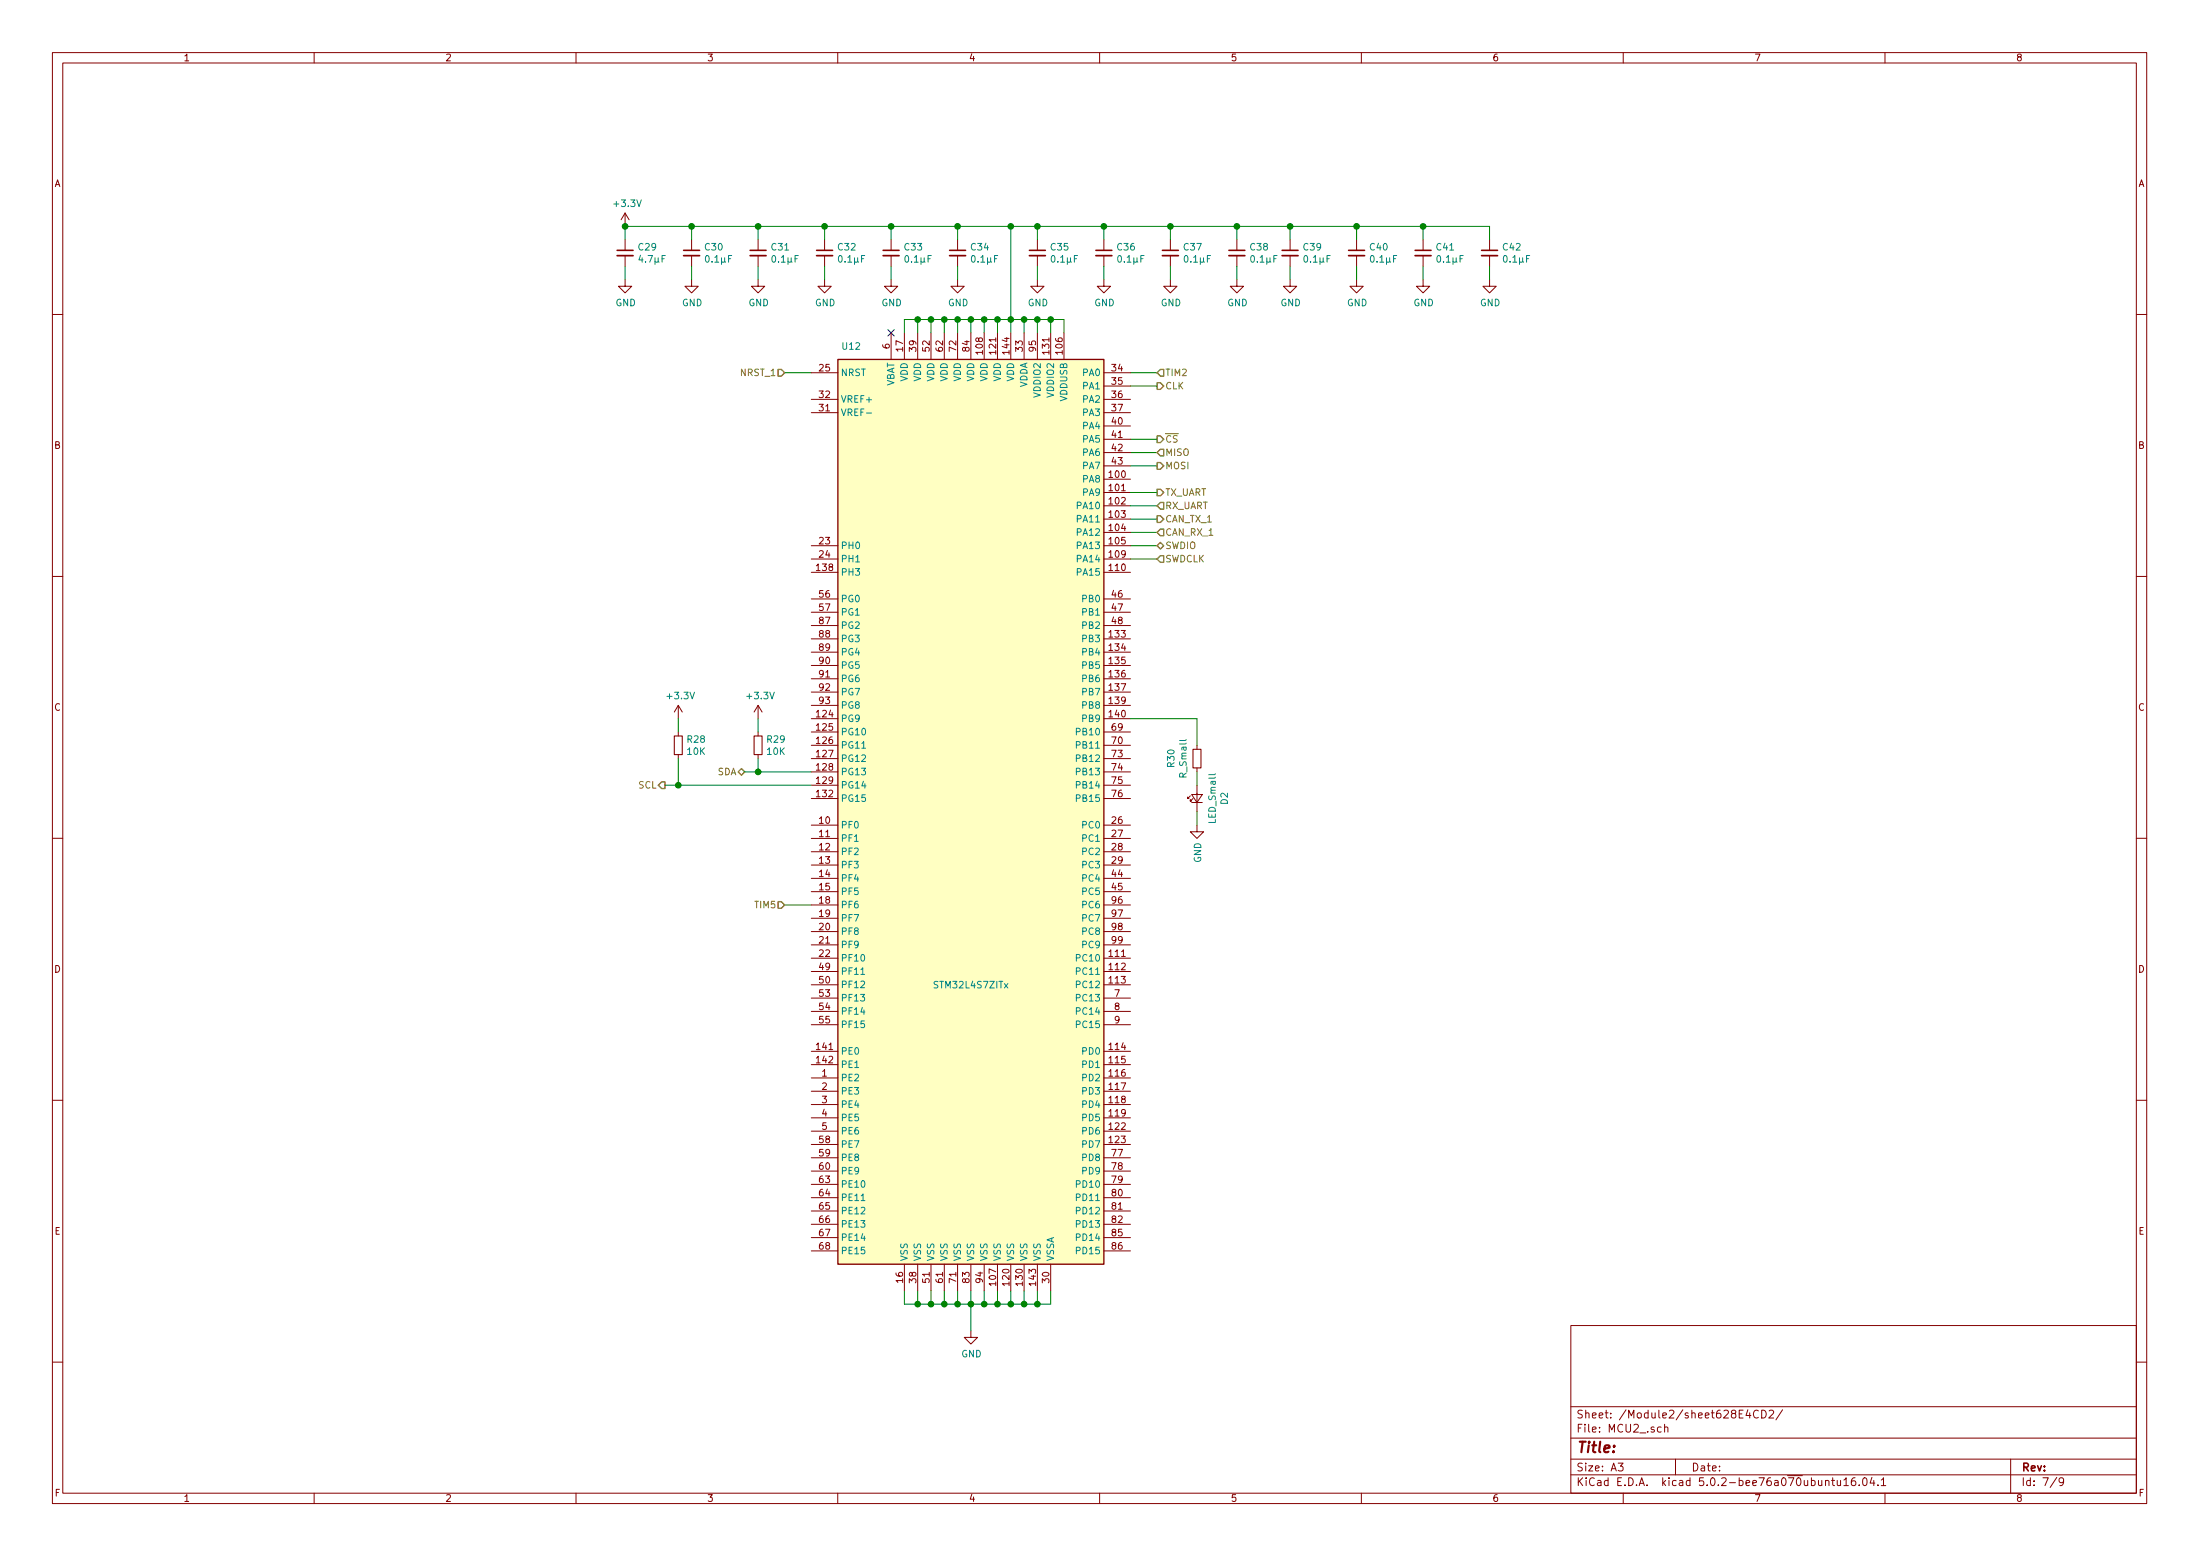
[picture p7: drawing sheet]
<svg xmlns="http://www.w3.org/2000/svg" width="420mm" height="297mm" viewBox="0 0 420 297" stroke-linecap="round" stroke-linejoin="round" font-family="sans-serif">
<g fill="none" stroke="#840000" stroke-width=".19">
<path d="M10 10h400v277h-400zM12 12h396v273.1h-396zM60 10v2M110 10v2M160 10v2M210 10v2M260 10v2M310 10v2M360 10v2M119.4 53.4v1.2h1.2l-1.2 1.3-1.3-1.3h1.3M119.4 40.7v2.5M119.4 45.8v2"/>
<path d="M119.4 48.8v2M119.4 40.7l-.8 1.2M119.4 40.7l.7 1.2M132.1 53.4v1.2h1.2l-1.2 1.3-1.3-1.3h1.3M132.1 45.8v2M132.1 48.8v2M144.8 53.4v1.2h1.2l-1.2 1.3-1.3-1.3h1.3M144.8 45.8v2M144.8 48.8v2M157.5 53.4v1.2h1.2l-1.2 1.3-1.3-1.3h1.3M157.5 45.8v2M157.5 48.8v2"/>
<path d="M170.2 53.4v1.2h1.2l-1.2 1.3-1.3-1.3h1.3M170.2 45.8v2M170.2 48.8v2M182.9 53.4v1.2h1.2l-1.2 1.3-1.3-1.3h1.3M182.9 45.8v2M182.9 48.8v2M198.1 53.4v1.2h1.3l-1.3 1.3-1.3-1.3h1.3M198.1 45.8v2M198.1 48.8v2M210.8 53.4v1.2h1.3l-1.3 1.3-1.3-1.3h1.3M210.8 45.8v2M210.8 48.8v2"/>
<path d="M223.5 53.4v1.2h1.3l-1.3 1.3-1.3-1.3h1.3M223.5 45.8v2M223.5 48.8v2M236.2 53.4v1.2h1.3l-1.3 1.3-1.3-1.3h1.3M236.2 45.8v2M236.2 48.8v2M246.4 53.4v1.2h1.2l-1.2 1.3-1.3-1.3h1.3M246.4 45.8v2M246.4 48.8v2M259.1 53.4v1.2h1.2l-1.2 1.3-1.3-1.3h1.3M259.1 45.8v2M259.1 48.8v2"/>
<path d="M271.8 53.4v1.2h1.2l-1.2 1.3-1.3-1.3h1.3M271.8 45.8v2M271.8 48.8v2M284.5 53.4v1.2h1.2l-1.2 1.3-1.3-1.3h1.3M284.5 45.8v2M284.5 48.8v2M10 60h2M154.9 71.2h5.1M154.9 76.2h5.1M154.9 78.8h5.1M170.2 63.5v5.1M172.7 63.5v5.1"/>
<path d="M175.3 63.5v5.1M177.8 63.5v5.1M180.3 63.5v5.1M182.9 63.5v5.1M185.4 63.5v5.1M188 63.5v5.1M190.5 63.5v5.1M193 63.5v5.1M195.6 63.5v5.1M198.1 63.5v5.1M200.7 63.5v5.1M203.2 63.5v5.1"/>
<path d="M210.8 71.2h5.1M210.8 73.7h5.1M210.8 76.2h5.1M210.8 78.8h5.1M408 60h2M210.8 96.6h5.1M210.8 99.1h5.1M210.8 81.3h5.1M210.8 83.9h5.1M210.8 86.4h5.1M210.8 88.9h5.1M210.8 91.5h5.1"/>
<path d="M210.8 94h5.1M10 110h2M154.9 104.2h5.1M154.9 106.7h5.1M154.9 109.3h5.1M154.9 114.3h5.1M154.9 116.9h5.1M154.9 119.4h5.1M210.8 101.6h5.1M210.8 104.2h5.1M210.8 106.7h5.1M210.8 109.3h5.1"/>
<path d="M210.8 114.3h5.1M210.8 116.9h5.1M210.8 119.4h5.1M408 110h2M129.5 134.7v2.5M129.5 139.7v.8M129.5 134.7l-.7 1.2M129.5 134.7l.8 1.2M144.8 134.7v2.5M144.8 139.7v.8M144.8 134.7l-.8 1.2M144.8 134.7l.7 1.2"/>
<path d="M154.9 139.7h5.1M154.9 122h5.1M154.9 124.5h5.1M154.9 127h5.1M154.9 129.6h5.1M154.9 132.1h5.1M154.9 134.7h5.1M154.9 137.2h5.1M210.8 139.7h5.1M210.8 122h5.1M210.8 124.5h5.1M210.8 127h5.1"/>
<path d="M210.8 129.6h5.1M210.8 132.1h5.1M210.8 134.7h5.1M210.8 137.2h5.1M129.5 144.1v.7M144.8 144.1v.7M154.9 142.3h5.1M154.9 144.8h5.1M154.9 147.4h5.1M154.9 149.9h5.1M154.9 152.4h5.1M154.9 157.5h5.1"/>
<path d="M210.8 142.3h5.1M210.8 144.8h5.1M210.8 147.4h5.1M210.8 149.9h5.1M210.8 152.4h5.1M210.8 157.5h5.1M227.3 151.9l-.5 .5v-.2v.2h.3M227.6 151.7h2l-1 1.5zM227.6 153.2h2M227.8 152.4l-.5 .5v-.2v.2h.3M228.6 157.5v1.3h1.3l-1.3 1.3-1.3-1.3h1.3M228.6 142.3v.7"/>
<path d="M228.6 146.6v.8M228.6 149.9v5.1M10 160h2M154.9 160.1h5.1M154.9 162.6h5.1M154.9 165.1h5.1M154.9 167.7h5.1M154.9 170.2h5.1M154.9 172.8h5.1M154.9 175.3h5.1M154.9 177.8h5.1M210.8 160.1h5.1"/>
<path d="M210.8 162.6h5.1M210.8 165.1h5.1M210.8 167.7h5.1M210.8 170.2h5.1M210.8 172.8h5.1M210.8 175.3h5.1M210.8 177.8h5.1M408 160h2M154.9 182.9h5.1M154.9 185.5h5.1M154.9 188h5.1M154.9 190.5h5.1"/>
<path d="M154.9 193.1h5.1M154.9 195.6h5.1M154.9 180.4h5.1M210.8 182.9h5.1M210.8 185.5h5.1M210.8 188h5.1M210.8 190.5h5.1M210.8 193.1h5.1M210.8 195.6h5.1M210.8 180.4h5.1M10 210h2M154.9 200.7h5.1"/>
<path d="M154.9 203.2h5.1M154.9 205.8h5.1M154.9 208.3h5.1M154.9 210.9h5.1M154.9 213.4h5.1M154.9 215.9h5.1M154.9 218.5h5.1M210.8 200.7h5.1M210.8 203.2h5.1M210.8 205.8h5.1M210.8 208.3h5.1M210.8 210.9h5.1"/>
<path d="M210.8 213.4h5.1M210.8 215.9h5.1M210.8 218.5h5.1M408 210h2M154.9 226.1h5.1M154.9 228.6h5.1M154.9 231.2h5.1M154.9 233.7h5.1M154.9 236.3h5.1M154.9 238.8h5.1M154.9 221h5.1M154.9 223.6h5.1"/>
<path d="M210.8 226.1h5.1M210.8 228.6h5.1M210.8 231.2h5.1M210.8 233.7h5.1M210.8 236.3h5.1M210.8 238.8h5.1M210.8 221h5.1M210.8 223.6h5.1M172.7 241.3v5.1M175.3 241.3v5.1M177.8 241.3v5.1M180.3 241.3v5.1"/>
<path d="M182.9 241.3v5.1M185.4 254v1.3h1.3l-1.3 1.3-1.3-1.3h1.3M185.4 241.3v5.1M188 241.3v5.1M190.5 241.3v5.1M193 241.3v5.1M195.6 241.3v5.1M198.1 241.3v5.1M200.7 241.3v5.1M300 253h108v32.1h-108zM10 260h2M300 278.5h108"/>
<path d="M300 274.5h108M300 268.5h108M309 279.3h1l-.5 .6 .4 .1v.7l-.2 .1-.7-.1M317.2 272.5l-.4-.1-.3 .3 .1 .6 .2 .1 .4-.1M317.9 272.5h.1a.37 .37 0 0 1 .5 .1v.8M317.9 271.9v1.5M320 278.5v3M333.8 269.1l-.3 1.1h.9M334.2 269.7v1M335.8 269.4a.71 .71 0 0 0-1 .4 .71 .71 0 0 0 .7 .9l.3-.1M336.4 269.2a.76 .76 0 0 1 .9 .7 .76 .76 0 0 1-.9 .8zM337.9 269.4l.6-.2 .2 .4-.9 1.1h.9"/>
<path d="M340.4 269.1l-1.2 2M384 278.5v6.6M408 260h2M60 285.1v1.9M110 285.1v1.9M160 285.1v1.9M210 285.1v1.9M260 285.1v1.9M300 281.5h108M310 285.1v1.9M349.8 282.6h.6M350 282.1v1.3l.4 .2"/>
<path d="M350.9 282.6v.9l.4 .1 .2-.1M351.5 282.6v1M352.1 282.5l.5-.4v1.5M352.1 283.6h.9M354.3 282.1l-.4 .1a.96 .96 0 0 0 0 1.4l.5-.1v-.5l-.2-.3h-.5l-.1 .3M355.1 283.5v.1M355.9 282.3l.3-.2a.94 .94 0 0 1 0 1.5l-.4-.3-.1-.6zM357.5 282l-.4 1.1h1M357.9 282.6v1M358.6 283.5v.1M359.3 282.5l.4-.4v1.5M359.3 283.6h.8"/>
<path d="M360 285.1v1.9M392.8 282l-1.3 2M394.1 282.7l-.3 .3h-.4l-.2-.3 .2-.5 .4-.1 .2 .2a1.19 1.19 0 0 1-.2 1.2l-.4 .1"/>
</g>
<g fill="none" stroke="#008400" stroke-width=".19">
<path d="M119.4 45.8v-2.6h165.1v2.6M119.4 50.8v2.6M132.1 43.2v2.6M132.1 50.8v2.6M144.8 43.2v2.6M144.8 50.8v2.6M157.5 43.2v2.6M157.5 50.8v2.6M170.2 43.2v2.6M170.2 50.8v2.6M182.9 43.2v2.6M182.9 50.8v2.6"/>
<path d="M193 43.2v20.3M198.1 43.2v2.6M198.1 50.8v2.6M210.8 43.2v2.6M210.8 50.8v2.6M223.5 43.2v2.6M223.5 50.8v2.6M236.2 43.2v2.6M236.2 50.8v2.6M246.4 43.2v2.6M246.4 50.8v2.6M259.1 43.2v2.6"/>
<path d="M259.1 50.8v2.6M271.8 43.2v2.6M271.8 50.8v2.6M284.5 50.8v2.6M149.9 71.2h5M172.7 63.5v-2.5h30.5v2.5M175.3 61v2.5M177.8 61v2.5M180.3 61v2.5M182.9 61v2.5M185.4 61v2.5M188 61v2.5"/>
<path d="M190.5 61v2.5M195.6 61v2.5M198.1 61v2.5M200.7 61v2.5M215.9 71.2h5.1M215.9 73.7h5.1M215.9 86.4h5.1M215.9 88.9h5.1M215.9 83.9h5.1M215.9 99.1h5.1M215.9 94h5.1M215.9 96.6h5.1"/>
<path d="M215.9 101.6h5.1M215.9 104.2h5.1M215.9 106.7h5.1M129.5 137.2v2.5M144.8 137.2v2.5M215.9 137.2h12.7v5.1M127 149.9h27.9M129.5 144.8v5.1M142.2 147.4h12.7M144.8 144.8v2.6M228.6 147.4v2.5M228.6 155v2.5"/>
<path d="M149.9 172.8h5M172.7 246.4v2.6h28v-2.6M175.3 246.4v2.6M177.8 246.4v2.6M180.3 246.4v2.6M182.9 246.4v2.6M185.4 246.4v7.6M188 246.4v2.6M190.5 246.4v2.6M193 246.4v2.6M195.6 246.4v2.6M198.1 246.4v2.6"/>
</g>
<g fill="none" stroke="#848400" stroke-width=".25">
<path d="M148.6 70.5h.6l.7 .7-.7 .6h-.6zM221 73.1h.6l.6 .6-.6 .6h-.6zM221.6 70.5h.6v1.3h-.6l-.6-.6zM221 88.3h.6l.6 .6-.6 .7h-.6zM221 83.2h.6l.6 .7-.6 .6h-.6zM221 98.5h.6l.6 .6-.6 .6h-.6zM221 93.4h.6l.6 .6-.6 .7h-.6zM221.6 85.8h.6v1.2h-.6l-.6-.6zM221.6 95.9h.6v1.3h-.6l-.6-.6zM221.6 101h.6v1.3h-.6l-.6-.7zM221.6 103.5l.6 .7-.6 .6-.6-.6zM221.6 106.1h.6v1.3h-.6l-.6-.7z"/>
<path d="M126.4 149.3h.6v1.2h-.6l-.7-.6zM141.6 146.7l.6 .7-.6 .6-.6-.6zM148.6 172.1h.6l.7 .7-.7 .6h-.6z"/>
</g>
<g fill="#008400" stroke="#008400" stroke-width=".25">
<circle cx="182.9" cy="249" r=".51"/>
<circle cx="185.4" cy="249" r=".51"/>
<circle cx="188" cy="249" r=".51"/>
<circle cx="190.5" cy="249" r=".51"/>
<circle cx="200.7" cy="61" r=".51"/>
<circle cx="198.1" cy="61" r=".51"/>
<circle cx="195.6" cy="61" r=".51"/>
<circle cx="193" cy="61" r=".51"/>
<circle cx="190.5" cy="61" r=".51"/>
<circle cx="188" cy="61" r=".51"/>
<circle cx="185.4" cy="61" r=".51"/>
<circle cx="193" cy="43.2" r=".51"/>
<circle cx="182.9" cy="43.2" r=".51"/>
<circle cx="170.2" cy="43.2" r=".51"/>
<circle cx="157.5" cy="43.2" r=".51"/>
<circle cx="210.8" cy="43.2" r=".51"/>
<circle cx="198.1" cy="43.2" r=".51"/>
<circle cx="223.5" cy="43.2" r=".51"/>
<circle cx="144.8" cy="43.2" r=".51"/>
<circle cx="132.1" cy="43.2" r=".51"/>
<circle cx="119.4" cy="43.2" r=".51"/>
<circle cx="182.9" cy="61" r=".51"/>
<circle cx="180.3" cy="61" r=".51"/>
<circle cx="177.8" cy="61" r=".51"/>
<circle cx="175.3" cy="61" r=".51"/>
<circle cx="259.1" cy="43.2" r=".51"/>
<circle cx="246.4" cy="43.2" r=".51"/>
<circle cx="271.8" cy="43.2" r=".51"/>
<circle cx="236.2" cy="43.2" r=".51"/>
<circle cx="193" cy="249" r=".51"/>
<circle cx="195.6" cy="249" r=".51"/>
<circle cx="198.1" cy="249" r=".51"/>
<circle cx="180.3" cy="249" r=".51"/>
<circle cx="177.8" cy="249" r=".51"/>
<circle cx="175.3" cy="249" r=".51"/>
<circle cx="129.5" cy="149.9" r=".51"/>
<circle cx="144.8" cy="147.4" r=".51"/>
</g>
<path d="M169.6 62.9l1.2 1.2M170.8 62.9l-1.2 1.2" fill="none" stroke="#000084" stroke-width=".19"/>
<g fill="none" stroke="#840000" stroke-width=".33">
<path d="M117.9 48.8h3M130.6 48.8h3M143.3 48.8h3M156 48.8h3M168.7 48.8h3M181.4 48.8h3M196.6 48.8h3M209.3 48.8h3M222 48.8h3M234.7 48.8h3M244.9 48.8h3M257.6 48.8h3"/>
<path d="M270.3 48.8h3M283 48.8h3"/>
</g>
<g fill="none" stroke="#840000" stroke-width=".3">
<path d="M117.9 47.8h3M130.6 47.8h3M143.3 47.8h3M156 47.8h3M168.7 47.8h3M181.4 47.8h3M196.6 47.8h3M209.3 47.8h3M222 47.8h3M234.7 47.8h3M244.9 47.8h3M257.6 47.8h3"/>
<path d="M270.3 47.8h3M283 47.8h3"/>
</g>
<path d="M128.8 140.5h1.5v3.6h-1.5zM144 140.5h1.5v3.6h-1.5zM227.8 143h1.6v3.6h-1.6z" fill="none" stroke="#840000" stroke-width=".2"/>
<path d="M160 68.6h50.8v172.7h-50.8z" fill="#ffffc2" stroke="#ffffc2" stroke-width=".19"/>
<path d="M160 68.6h50.8v172.7h-50.8z" fill="none" stroke="#840000" stroke-width=".25"/>
<path d="M165.5 78.9h.9M232.1 147.7l-.2 .2h-1.1M164.4 186h.7M164.5 229.2h.7" fill="none" stroke="#008484" stroke-width=".19"/>
<text font-size="2.8" fill="#840000" x="301" y="277.3">Title:</text>
<g font-size="2.1" fill="#840000">
<text x="301" y="273.5">File: MCU2_.sch</text>
<text x="301" y="270.8">Sheet: /Module2/sheet628E4CD2/</text>
<text x="301" y="280.9">Size: A3</text>
<text x="323" y="280.9">Date:</text>
<text x="386" y="280.9">Rev:</text>
<text x="301" y="283.7">KiCad E.D.A. kicad 5.0.2-bee76a070ubuntu16.04.1</text>
<text x="386" y="283.7">Id: 7/9</text>
</g>
<g font-size="1.8" fill="#840000">
<text x="35" y="11.7">1</text>
<text x="85" y="11.7">2</text>
<text x="135" y="11.7">3</text>
<text x="185" y="11.7">4</text>
<text x="235" y="11.7">5</text>
<text x="285" y="11.7">6</text>
<text x="335" y="11.7">7</text>
<text x="385" y="11.7">8</text>
<text x="10.4" y="35.7">A</text>
<text x="408.4" y="35.7">A</text>
<text x="156.5" y="70.9">25</text>
<text x="169.9" y="66.6" transform="rotate(-90 169.9 66.6)">6</text>
<text x="172.5" y="67" transform="rotate(-90 172.5 67)">17</text>
<text x="175" y="67" transform="rotate(-90 175 67)">39</text>
<text x="177.5" y="67" transform="rotate(-90 177.5 67)">52</text>
<text x="180.1" y="67" transform="rotate(-90 180.1 67)">62</text>
<text x="182.6" y="67" transform="rotate(-90 182.6 67)">72</text>
<text x="185.2" y="67" transform="rotate(-90 185.2 67)">84</text>
<text x="187.7" y="67.5" transform="rotate(-90 187.7 67.5)">108</text>
<text x="190.2" y="67.5" transform="rotate(-90 190.2 67.5)">121</text>
<text x="192.8" y="67.5" transform="rotate(-90 192.8 67.5)">144</text>
<text x="195.3" y="67" transform="rotate(-90 195.3 67)">33</text>
<text x="197.9" y="67" transform="rotate(-90 197.9 67)">95</text>
<text x="200.4" y="67.5" transform="rotate(-90 200.4 67.5)">131</text>
<text x="202.9" y="67.5" transform="rotate(-90 202.9 67.5)">106</text>
<text x="212.4" y="70.9">34</text>
<text x="156.5" y="76">32</text>
<text x="212.4" y="73.4">35</text>
<text x="212.4" y="76">36</text>
<text x="156.5" y="78.5">31</text>
<text x="212.4" y="78.5">37</text>
<text x="212.4" y="81.1">40</text>
<text x="212.4" y="83.6">41</text>
<text x="10.4" y="85.7">B</text>
<text x="212.4" y="86.1">42</text>
<text x="212.4" y="88.7">43</text>
<text x="408.4" y="85.7">B</text>
<text x="211.9" y="91.2">100</text>
<text x="211.9" y="93.8">101</text>
<text x="211.9" y="96.3">102</text>
<text x="211.9" y="98.8">103</text>
<text x="211.9" y="101.4">104</text>
<text x="156.5" y="103.9">23</text>
<text x="156.5" y="106.5">24</text>
<text x="211.9" y="103.9">105</text>
<text x="211.9" y="106.5">109</text>
<text x="156" y="109">138</text>
<text x="211.9" y="109">110</text>
<text x="156.5" y="114.1">56</text>
<text x="156.5" y="116.6">57</text>
<text x="156.5" y="119.2">87</text>
<text x="212.4" y="114.1">46</text>
<text x="212.4" y="116.6">47</text>
<text x="212.4" y="119.2">48</text>
<text x="156.5" y="121.7">88</text>
<text x="156.5" y="124.2">89</text>
<text x="211.9" y="121.7">133</text>
<text x="211.9" y="124.2">134</text>
<text x="156.5" y="126.8">90</text>
<text x="156.5" y="129.3">91</text>
<text x="156.5" y="131.9">92</text>
<text x="211.9" y="126.8">135</text>
<text x="211.9" y="129.3">136</text>
<text x="211.9" y="131.9">137</text>
<text x="10.4" y="135.7">C</text>
<text x="156" y="136.9">124</text>
<text x="156.5" y="134.4">93</text>
<text x="211.9" y="134.4">139</text>
<text x="211.9" y="136.9">140</text>
<text x="408.4" y="135.7">C</text>
<text x="156" y="139.5">125</text>
<text x="156" y="142">126</text>
<text x="212.4" y="139.5">69</text>
<text x="212.4" y="142">70</text>
<text x="156" y="144.6">127</text>
<text x="156" y="147.1">128</text>
<text x="156" y="149.6">129</text>
<text x="212.4" y="144.6">73</text>
<text x="212.4" y="147.1">74</text>
<text x="212.4" y="149.6">75</text>
<text x="156" y="152.2">132</text>
<text x="212.4" y="152.2">76</text>
<text x="156.5" y="157.3">10</text>
<text x="156.5" y="159.8">11</text>
<text x="212.4" y="157.3">26</text>
<text x="212.4" y="159.8">27</text>
<text x="156.5" y="162.3">12</text>
<text x="156.5" y="164.9">13</text>
<text x="156.5" y="167.4">14</text>
<text x="212.4" y="162.3">28</text>
<text x="212.4" y="164.9">29</text>
<text x="212.4" y="167.4">44</text>
<text x="156.5" y="170">15</text>
<text x="156.5" y="172.5">18</text>
<text x="212.4" y="170">45</text>
<text x="212.4" y="172.5">96</text>
<text x="156.5" y="175">19</text>
<text x="156.5" y="177.6">20</text>
<text x="212.4" y="175">97</text>
<text x="212.4" y="177.6">98</text>
<text x="10.4" y="185.7">D</text>
<text x="156.5" y="182.7">22</text>
<text x="156.5" y="185.2">49</text>
<text x="156.5" y="180.1">21</text>
<text x="211.9" y="182.7">111</text>
<text x="211.9" y="185.2">112</text>
<text x="212.4" y="180.1">99</text>
<text x="408.4" y="185.7">D</text>
<text x="156.5" y="187.7">50</text>
<text x="156.5" y="190.3">53</text>
<text x="211.9" y="187.7">113</text>
<text x="212.9" y="190.3">7</text>
<text x="156.5" y="192.8">54</text>
<text x="156.5" y="195.4">55</text>
<text x="212.9" y="192.8">8</text>
<text x="212.9" y="195.4">9</text>
<text x="156" y="200.4">141</text>
<text x="156" y="203">142</text>
<text x="211.9" y="200.4">114</text>
<text x="211.9" y="203">115</text>
<text x="157" y="205.5">1</text>
<text x="157" y="208.1">2</text>
<text x="211.9" y="205.5">116</text>
<text x="211.9" y="208.1">117</text>
<text x="157" y="210.6">3</text>
<text x="157" y="213.1">4</text>
<text x="157" y="215.7">5</text>
<text x="211.9" y="210.6">118</text>
<text x="211.9" y="213.1">119</text>
<text x="211.9" y="215.7">122</text>
<text x="156.5" y="218.2">58</text>
<text x="156.5" y="220.8">59</text>
<text x="211.9" y="218.2">123</text>
<text x="212.4" y="220.8">77</text>
<text x="156.5" y="225.8">63</text>
<text x="156.5" y="223.3">60</text>
<text x="212.4" y="225.8">79</text>
<text x="212.4" y="223.3">78</text>
<text x="156.5" y="228.4">64</text>
<text x="156.5" y="230.9">65</text>
<text x="156.5" y="233.5">66</text>
<text x="212.4" y="228.4">80</text>
<text x="212.4" y="230.9">81</text>
<text x="212.4" y="233.5">82</text>
<text x="10.4" y="235.7">E</text>
<text x="156.5" y="236">67</text>
<text x="156.5" y="238.5">68</text>
<text x="212.4" y="236">85</text>
<text x="212.4" y="238.5">86</text>
<text x="408.4" y="235.7">E</text>
<text x="172.5" y="244.8" transform="rotate(-90 172.5 244.8)">16</text>
<text x="175" y="244.8" transform="rotate(-90 175 244.8)">38</text>
<text x="177.5" y="244.8" transform="rotate(-90 177.5 244.8)">51</text>
<text x="180.1" y="244.8" transform="rotate(-90 180.1 244.8)">61</text>
<text x="182.6" y="244.8" transform="rotate(-90 182.6 244.8)">71</text>
<text x="185.2" y="244.8" transform="rotate(-90 185.2 244.8)">83</text>
<text x="187.7" y="244.8" transform="rotate(-90 187.7 244.8)">94</text>
<text x="190.2" y="245.3" transform="rotate(-90 190.2 245.3)">107</text>
<text x="192.8" y="245.3" transform="rotate(-90 192.8 245.3)">120</text>
<text x="195.3" y="245.3" transform="rotate(-90 195.3 245.3)">130</text>
<text x="197.9" y="245.3" transform="rotate(-90 197.9 245.3)">143</text>
<text x="200.4" y="244.8" transform="rotate(-90 200.4 244.8)">30</text>
<text x="10.5" y="285.7">F</text>
<text x="35" y="286.7">1</text>
<text x="85" y="286.7">2</text>
<text x="135" y="286.7">3</text>
<text x="185" y="286.7">4</text>
<text x="235" y="286.7">5</text>
<text x="285" y="286.7">6</text>
<text x="335" y="286.7">7</text>
<text x="385" y="286.7">8</text>
<text x="408.5" y="285.7">F</text>
</g>
<g font-size="1.8" fill="#008484">
<text x="117.4" y="39.5">+3.3V</text>
<text x="122" y="47.8">C29</text>
<text x="134.7" y="47.8">C30</text>
<text x="147.4" y="47.8">C31</text>
<text x="160.1" y="47.8">C32</text>
<text x="172.8" y="47.8">C33</text>
<text x="185.5" y="47.8">C34</text>
<text x="200.7" y="47.8">C35</text>
<text x="213.4" y="47.8">C36</text>
<text x="226.1" y="47.8">C37</text>
<text x="238.8" y="47.8">C38</text>
<text x="249" y="47.8">C39</text>
<text x="261.7" y="47.8">C40</text>
<text x="274.4" y="47.8">C41</text>
<text x="287.1" y="47.8">C42</text>
<text x="122.2" y="50.1">4.7µF</text>
<text x="134.9" y="50.1">0.1µF</text>
<text x="147.6" y="50.1">0.1µF</text>
<text x="160.3" y="50.1">0.1µF</text>
<text x="173" y="50.1">0.1µF</text>
<text x="185.7" y="50.1">0.1µF</text>
<text x="200.9" y="50.1">0.1µF</text>
<text x="213.6" y="50.1">0.1µF</text>
<text x="226.3" y="50.1">0.1µF</text>
<text x="239" y="50.1">0.1µF</text>
<text x="249.2" y="50.1">0.1µF</text>
<text x="261.9" y="50.1">0.1µF</text>
<text x="274.6" y="50.1">0.1µF</text>
<text x="287.3" y="50.1">0.1µF</text>
<text x="117.6" y="58.5">GND</text>
<text x="130.3" y="58.5">GND</text>
<text x="143" y="58.5">GND</text>
<text x="155.7" y="58.5">GND</text>
<text x="168.4" y="58.5">GND</text>
<text x="181.1" y="58.5">GND</text>
<text x="196.3" y="58.5">GND</text>
<text x="209" y="58.5">GND</text>
<text x="221.7" y="58.5">GND</text>
<text x="234.4" y="58.5">GND</text>
<text x="244.6" y="58.5">GND</text>
<text x="257.3" y="58.5">GND</text>
<text x="270" y="58.5">GND</text>
<text x="282.7" y="58.5">GND</text>
<text x="160.5" y="71.8">NRST</text>
<text x="160.9" y="66.8">U12</text>
<text x="206.9" y="71.8">PA0</text>
<text x="160.5" y="76.9">VREF+</text>
<text x="170.8" y="74" transform="rotate(-90 170.8 74)">VBAT</text>
<text x="173.4" y="72.9" transform="rotate(-90 173.4 72.9)">VDD</text>
<text x="175.9" y="72.9" transform="rotate(-90 175.9 72.9)">VDD</text>
<text x="178.4" y="72.9" transform="rotate(-90 178.4 72.9)">VDD</text>
<text x="181" y="72.9" transform="rotate(-90 181 72.9)">VDD</text>
<text x="183.5" y="72.9" transform="rotate(-90 183.5 72.9)">VDD</text>
<text x="186.1" y="72.9" transform="rotate(-90 186.1 72.9)">VDD</text>
<text x="188.6" y="72.9" transform="rotate(-90 188.6 72.9)">VDD</text>
<text x="191.1" y="72.9" transform="rotate(-90 191.1 72.9)">VDD</text>
<text x="193.7" y="72.9" transform="rotate(-90 193.7 72.9)">VDD</text>
<text x="196.2" y="74.1" transform="rotate(-90 196.2 74.1)">VDDA</text>
<text x="198.8" y="75.7" transform="rotate(-90 198.8 75.7)">VDDIO2</text>
<text x="201.3" y="75.7" transform="rotate(-90 201.3 75.7)">VDDIO2</text>
<text x="203.8" y="76.6" transform="rotate(-90 203.8 76.6)">VDDUSB</text>
<text x="206.9" y="74.3">PA1</text>
<text x="206.9" y="76.9">PA2</text>
<text x="160.5" y="79.4">VREF-</text>
<text x="206.9" y="79.4">PA3</text>
<text x="206.9" y="82">PA4</text>
<text x="206.9" y="84.5">PA5</text>
<text x="206.9" y="87">PA6</text>
<text x="206.9" y="89.6">PA7</text>
<text x="206.9" y="92.1">PA8</text>
<text x="206.9" y="94.7">PA9</text>
<text x="205.9" y="97.2">PA10</text>
<text x="205.9" y="99.7">PA11</text>
<text x="160.5" y="104.8">PH0</text>
<text x="160.5" y="107.4">PH1</text>
<text x="205.9" y="102.3">PA12</text>
<text x="205.9" y="104.8">PA13</text>
<text x="205.9" y="107.4">PA14</text>
<text x="160.5" y="109.9">PH3</text>
<text x="205.9" y="109.9">PA15</text>
<text x="160.5" y="115">PG0</text>
<text x="160.5" y="117.5">PG1</text>
<text x="206.9" y="115">PB0</text>
<text x="206.9" y="117.5">PB1</text>
<text x="160.5" y="120.1">PG2</text>
<text x="160.5" y="122.6">PG3</text>
<text x="160.5" y="125.1">PG4</text>
<text x="206.9" y="120.1">PB2</text>
<text x="206.9" y="122.6">PB3</text>
<text x="206.9" y="125.1">PB4</text>
<text x="160.5" y="127.7">PG5</text>
<text x="160.5" y="130.2">PG6</text>
<text x="206.9" y="127.7">PB5</text>
<text x="206.9" y="130.2">PB6</text>
<text x="127.6" y="133.5">+3.3V</text>
<text x="142.8" y="133.5">+3.3V</text>
<text x="160.5" y="132.8">PG7</text>
<text x="160.5" y="135.3">PG8</text>
<text x="160.5" y="137.8">PG9</text>
<text x="206.9" y="132.8">PB7</text>
<text x="206.9" y="135.3">PB8</text>
<text x="206.9" y="137.8">PB9</text>
<text x="131.3" y="141.8">R28</text>
<text x="146.6" y="141.8">R29</text>
<text x="160.5" y="140.4">PG10</text>
<text x="160.5" y="142.9">PG11</text>
<text x="205.9" y="140.4">PB10</text>
<text x="205.9" y="142.9">PB11</text>
<text x="131.3" y="144.1">10K</text>
<text x="146.6" y="144.1">10K</text>
<text x="160.5" y="145.5">PG12</text>
<text x="160.5" y="148">PG13</text>
<text x="205.9" y="145.5">PB12</text>
<text x="205.9" y="148">PB13</text>
<text x="224.3" y="146.4" transform="rotate(-90 224.3 146.4)">R30</text>
<text x="226.6" y="148.3" transform="rotate(-90 226.6 148.3)">R_Small</text>
<text x="160.5" y="150.5">PG14</text>
<text x="160.5" y="153.1">PG15</text>
<text x="205.9" y="150.5">PB14</text>
<text x="205.9" y="153.1">PB15</text>
<text x="234.5" y="153.6" transform="rotate(-90 234.5 153.6)">D2</text>
<text x="160.5" y="158.2">PF0</text>
<text x="160.5" y="160.7">PF1</text>
<text x="206.9" y="158.2">PC0</text>
<text x="206.9" y="160.7">PC1</text>
<text x="232.2" y="157.1" transform="rotate(-90 232.2 157.1)">LED_Small</text>
<text x="160.5" y="163.2">PF2</text>
<text x="160.5" y="165.8">PF3</text>
<text x="206.9" y="163.2">PC2</text>
<text x="206.9" y="165.8">PC3</text>
<text x="229.4" y="164.7" transform="rotate(-90 229.4 164.7)">GND</text>
<text x="160.5" y="168.3">PF4</text>
<text x="160.5" y="170.9">PF5</text>
<text x="160.5" y="173.4">PF6</text>
<text x="206.9" y="168.3">PC4</text>
<text x="206.9" y="170.9">PC5</text>
<text x="206.9" y="173.4">PC6</text>
<text x="160.5" y="175.9">PF7</text>
<text x="160.5" y="178.5">PF8</text>
<text x="206.9" y="175.9">PC7</text>
<text x="206.9" y="178.5">PC8</text>
<text x="160.5" y="183.6">PF10</text>
<text x="160.5" y="181">PF9</text>
<text x="205.9" y="183.6">PC10</text>
<text x="206.9" y="181">PC9</text>
<text x="160.5" y="186.1">PF11</text>
<text x="160.5" y="188.6">PF12</text>
<text x="160.5" y="191.2">PF13</text>
<text x="178.6" y="188.7">STM32L4S7ZITx</text>
<text x="205.9" y="186.1">PC11</text>
<text x="205.9" y="188.6">PC12</text>
<text x="205.9" y="191.2">PC13</text>
<text x="160.5" y="193.7">PF14</text>
<text x="160.5" y="196.3">PF15</text>
<text x="205.9" y="193.7">PC14</text>
<text x="205.9" y="196.3">PC15</text>
<text x="160.5" y="201.3">PE0</text>
<text x="160.5" y="203.9">PE1</text>
<text x="206.9" y="201.3">PD0</text>
<text x="206.9" y="203.9">PD1</text>
<text x="160.5" y="206.4">PE2</text>
<text x="160.5" y="209">PE3</text>
<text x="206.9" y="206.4">PD2</text>
<text x="206.9" y="209">PD3</text>
<text x="160.5" y="211.5">PE4</text>
<text x="160.5" y="214">PE5</text>
<text x="206.9" y="211.5">PD4</text>
<text x="206.9" y="214">PD5</text>
<text x="160.5" y="216.6">PE6</text>
<text x="160.5" y="219.1">PE7</text>
<text x="160.5" y="221.7">PE8</text>
<text x="206.9" y="216.6">PD6</text>
<text x="206.9" y="219.1">PD7</text>
<text x="206.9" y="221.7">PD8</text>
<text x="160.5" y="226.7">PE10</text>
<text x="160.5" y="224.2">PE9</text>
<text x="205.9" y="226.7">PD10</text>
<text x="206.9" y="224.2">PD9</text>
<text x="160.5" y="229.3">PE11</text>
<text x="160.5" y="231.8">PE12</text>
<text x="205.9" y="229.3">PD11</text>
<text x="205.9" y="231.8">PD12</text>
<text x="160.5" y="234.4">PE13</text>
<text x="160.5" y="236.9">PE14</text>
<text x="160.5" y="239.4">PE15</text>
<text x="205.9" y="234.4">PD13</text>
<text x="205.9" y="236.9">PD14</text>
<text x="205.9" y="239.4">PD15</text>
<text x="173.4" y="240.8" transform="rotate(-90 173.4 240.8)">VSS</text>
<text x="175.9" y="240.8" transform="rotate(-90 175.9 240.8)">VSS</text>
<text x="178.4" y="240.8" transform="rotate(-90 178.4 240.8)">VSS</text>
<text x="181" y="240.8" transform="rotate(-90 181 240.8)">VSS</text>
<text x="183.5" y="240.8" transform="rotate(-90 183.5 240.8)">VSS</text>
<text x="186.1" y="240.8" transform="rotate(-90 186.1 240.8)">VSS</text>
<text x="188.6" y="240.8" transform="rotate(-90 188.6 240.8)">VSS</text>
<text x="191.1" y="240.8" transform="rotate(-90 191.1 240.8)">VSS</text>
<text x="193.7" y="240.8" transform="rotate(-90 193.7 240.8)">VSS</text>
<text x="196.2" y="240.8" transform="rotate(-90 196.2 240.8)">VSS</text>
<text x="198.8" y="240.8" transform="rotate(-90 198.8 240.8)">VSS</text>
<text x="201.3" y="240.8" transform="rotate(-90 201.3 240.8)">VSSA</text>
<text x="183.6" y="259.1">GND</text>
</g>
<g font-size="1.8" fill="#848400">
<text x="141.6" y="71.8">NRST_1</text>
<text x="222.5" y="71.8">TIM2</text>
<text x="222.5" y="74.3">CLK</text>
<text x="222.5" y="87">MISO</text>
<text x="222.5" y="89.6">MOSI</text>
<text x="222.5" y="84.5">CS</text>
<text x="222.5" y="94.7">TX_UART</text>
<text x="222.5" y="99.7">CAN_TX_1</text>
<text x="222.5" y="97.2">RX_UART</text>
<text x="222.5" y="102.3">CAN_RX_1</text>
<text x="222.5" y="104.8">SWDIO</text>
<text x="222.5" y="107.4">SWDCLK</text>
<text x="137" y="148">SDA</text>
<text x="121.9" y="150.5">SCL</text>
<text x="144.3" y="173.4">TIM5</text>
</g>
</svg>
